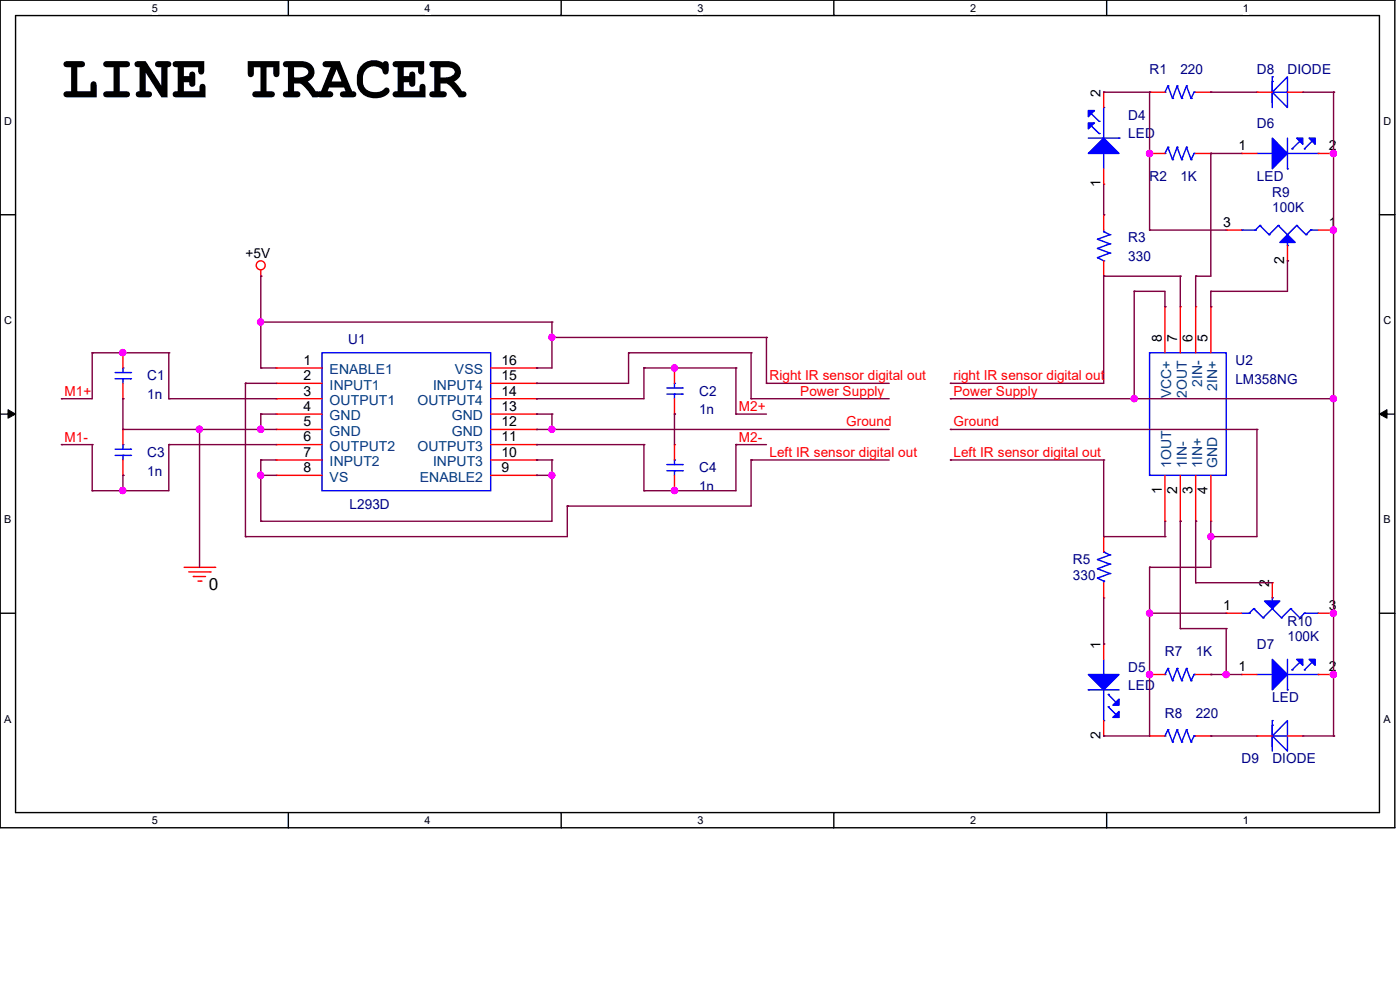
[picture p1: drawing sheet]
<svg xmlns="http://www.w3.org/2000/svg" width="297mm" height="210mm" viewBox="0 0 297 210" stroke-linecap="round" stroke-linejoin="round" font-family="sans-serif">
<path d="M0 0h295.9v175.6h-295.9zM3.3 3.3h289.4v169.1h-289.4z" fill="none" stroke="#000" stroke-width=".3"/>
<g fill="#fff">
<path d="M32.2 .4h1.3v2.6h-1.3z"/>
<path d="M32.2 172.8h1.3v2.5h-1.3z"/>
</g>
<path d="M61.2 0v3.3M61.2 172.4v3.2" fill="none" stroke="#000" stroke-width=".3"/>
<g fill="#fff">
<path d="M90.1 .4h1.3v2.6h-1.3z"/>
<path d="M90.1 172.8h1.3v2.5h-1.3z"/>
</g>
<path d="M119 0v3.3M119 172.4v3.2" fill="none" stroke="#000" stroke-width=".3"/>
<g fill="#fff">
<path d="M148 .4h1.2v2.6h-1.2z"/>
<path d="M148 172.8h1.2v2.5h-1.2z"/>
</g>
<path d="M176.9 0v3.3M176.9 172.4v3.2" fill="none" stroke="#000" stroke-width=".3"/>
<g fill="#fff">
<path d="M205.8 .4h1.3v2.6h-1.3z"/>
<path d="M205.8 172.8h1.3v2.5h-1.3z"/>
</g>
<path d="M234.8 0v3.3M234.8 172.4v3.2" fill="none" stroke="#000" stroke-width=".3"/>
<g fill="#fff">
<path d="M263.7 .4h1.3v2.6h-1.3z"/>
<path d="M263.7 172.8h1.3v2.5h-1.3z"/>
<path d="M.9 24.4h1.6v2.6h-1.6z"/>
<path d="M293.5 24.4h1.6v2.6h-1.6z"/>
<path d="M.9 66.7h1.6v2.6h-1.6z"/>
<path d="M293.5 66.7h1.6v2.6h-1.6z"/>
</g>
<path d="M0 45.6h3.3M292.7 45.6h3.2" fill="none" stroke="#000" stroke-width=".3"/>
<g fill="#fff">
<path d="M.9 109h1.5v2.5h-1.5z"/>
<path d="M293.5 109h1.5v2.5h-1.5z"/>
</g>
<path d="M0 87.8h3.3M292.7 87.8h3.2" fill="none" stroke="#000" stroke-width=".3"/>
<path d="M1.7 86.9l1.6 .9-1.6 .9zM292.7 87.8l1.6-.9v1.8z" fill="#000" stroke="#000" stroke-width=".21"/>
<g fill="#fff">
<path d="M.9 151.2h1.5v2.6h-1.5z"/>
<path d="M293.5 151.2h1.5v2.6h-1.5z"/>
</g>
<path d="M0 130.1h3.3M292.7 130.1h3.2" fill="none" stroke="#000" stroke-width=".3"/>
<g fill="none" stroke="#f00" stroke-width=".3">
<path d="M234.1 19.6h.1M234.1 19.6v3.2M243.9 19.6h.1M243.9 19.6h3.2M253.7 19.6h3.2M256.9 19.6h.1M266.7 19.6h.1M266.7 19.6h3.2M273.1 19.6h3.3M276.4 19.6h.1M234.1 39.1h.1M234.1 35.8v3.3"/>
<path d="M243.9 32.6h.1M243.9 32.6h3.2M253.7 32.6h3.2M256.9 32.6h.1M263.4 32.6h.1M263.4 32.6h3.3M279.7 32.6h3.2M282.9 32.6h.1M55.3 58.6h.1M55.3 57.3v1.3M234.1 58.6h.1M234.1 45.6h.1"/>
<path d="M234.1 45.6v3.2M234.1 55.3v3.3M260.1 48.8h.1M260.1 48.8h3.3M273.1 55.3h.1M273.1 52.1v3.2M279.7 48.8h3.2M282.9 48.8h.1M26.1 74.8h.1M26.1 74.8v3.3M58.6 78.1h.1M58.6 78.1h9.7"/>
<path d="M104.1 78.1h9.7M113.8 78.1h.1M143.1 78.1h.1M143.1 78.1v3.2M247.1 65.1h.1M247.1 65.1v9.7M250.4 65.1h.1M250.4 65.1v9.7M253.7 65.1h.1M253.7 65.1v9.7M256.9 65.1h.1M256.9 65.1v9.7"/>
<path d="M26.1 84.6h.1M26.1 91.1h.1M26.1 81.3v3.3M26.1 91.1v3.2M26.1 97.6v3.2M58.6 81.3h.1M58.6 84.6h.1M58.6 87.8h.1M58.6 91.1h.1M58.6 94.3h.1M58.6 97.6h.1M58.6 81.3h9.7"/>
<path d="M58.6 84.6h9.7M58.6 87.8h9.7M58.6 91.1h9.7M58.6 94.3h9.7M58.6 97.6h9.7M104.1 81.3h9.7M104.1 84.6h9.7M104.1 87.8h9.7M104.1 91.1h9.7M104.1 94.3h9.7M104.1 97.6h9.7M113.8 97.6h.1"/>
<path d="M113.8 94.3h.1M113.8 91.1h.1M113.8 87.8h.1M113.8 84.6h.1M113.8 81.3h.1M143.1 87.8h.1M143.1 94.3h.1M143.1 84.6v3.2M143.1 94.3v3.3M26.1 100.8h.1M58.6 100.8h.1M58.6 100.8h9.7"/>
<path d="M104.1 100.8h9.7M113.8 100.8h.1M143.1 104.1h.1M143.1 100.8v3.3M234.1 113.8h.1M234.1 113.8v3.3M247.1 110.6h.1M247.1 100.8v9.8M250.4 110.6h.1M250.4 100.8v9.8M253.7 110.6h.1M253.7 100.8v9.8"/>
<path d="M256.9 110.6h.1M256.9 100.8v9.8M39.1 120.4h6.5M40 121.3h4.6M41 122.3h.1M41 122.3h2.6M42 123.3h.6M42.6 123.3h.1M44.6 121.3h.1M45.6 120.4h.1M234.1 136.6h.1M234.1 126.8h.1"/>
<path d="M234.1 123.6v3.2M234.1 136.6v3.3M260.1 130.1h.1M260.1 130.1h3.3M269.9 123.6h.1M269.9 123.6v3.2M279.7 130.1h3.2M282.9 130.1h.1M234.1 156.1h.1M234.1 152.9v3.2M243.9 156.1h.1M243.9 143.1h.1"/>
<path d="M243.9 156.1h3.2M243.9 143.1h3.2M253.7 156.1h3.2M253.7 143.1h3.2M256.9 156.1h.1M256.9 143.1h.1M263.4 143.1h.1M263.4 143.1h3.3M266.7 156.1h.1M266.7 156.1h3.2M273.1 156.1h3.3M276.4 156.1h.1"/>
<path d="M279.7 143.1h3.2M282.9 143.1h.1"/>
<circle cx="55.3" cy="56.3" r=".95"/>
</g>
<g fill="none" stroke="#00f" stroke-width=".3">
<path d="M247.1 19.6h.1M247.8 18.2h.1M247.8 18.2l1 2.7M247.8 18.2l-.7 1.4M249.7 18.2h.1M249.7 18.2l1 2.7M249.7 18.2l-.9 2.7M251.7 18.2h.1M251.7 18.2l1 2.7M251.7 18.2l-1 2.7M253.3 19.6h.1M253.3 19.6h.4"/>
<path d="M253.3 19.6l-.6 1.3M269.9 19.6h.1M269.9 17.3h.1M269.9 16.3h.1M269.9 19.6h3.2M269.9 16.3v6.5M273.1 16.3v6.5l-3.2-3.2zM230.9 29.3h6.5M231.5 26.7l1.7 1.6M231.5 24.1l1.7 1.6M233.2 28.3h.1M233.2 25.7h.1"/>
<path d="M234.1 32.6h.1M234.1 22.8h.1M234.1 22.8v6.5M234.1 32.6v3.2M237.4 29.3h.1M247.1 32.6h.1M247.8 31.2h.1M247.8 31.2l1 2.7M247.8 31.2l-.7 1.4M248.8 20.9h.1M248.8 33.9h.1M249.7 31.2h.1"/>
<path d="M249.7 31.2l1 2.7M249.7 31.2l-.9 2.7M250.7 20.9h.1M250.7 33.9h.1M251.7 31.2h.1M251.7 31.2l1 2.7M251.7 31.2l-1 2.7M252.7 20.9h.1M252.7 33.9h.1M253.3 32.6h.1M253.3 32.6h.4M253.3 32.6l-.6 1.3"/>
<path d="M266.7 32.6h3.2M269.9 32.6h.1M273.1 35.8h.1M273.1 29.3v6.5M273.1 32.6h6.6M274.1 31.6h.1M275.8 30l-1.7 1.6M276.7 31.6h.1M278.3 30l-1.6 1.6M279.7 32.6h.1M232.8 50.8h.1M232.8 52.7h.1"/>
<path d="M232.8 54.7h.1M232.8 50.8l2.7 .9M232.8 52.7l2.7 1M232.8 54.7l1.3 .6M234.1 55.3h.1M234.1 49.1h.1M234.1 48.8v.3M234.1 49.1l1.4 .7M235.5 49.8h.1M235.5 51.7h.1M235.5 53.7h.1M235.5 49.8l-2.7 1"/>
<path d="M235.5 51.7l-2.7 1M235.5 53.7l-2.7 1M263.4 48.8h.1M263.4 48.8h2.9M266.3 48.8h.1M267.3 47.8h.1M267.3 47.8l1.9 2M267.3 47.8l-1 1M269.2 49.8h.1M271.2 47.8h.1M271.2 47.8l1.9 2M271.2 47.8l-2 2"/>
<path d="M273.1 49.8h.1M273.1 52.1h.1M273.1 51.4v.7M275.1 47.8h.1M275.1 47.8l2 2M275.1 47.8l-2 2M277.1 49.8h.1M278 48.8h.1M278 48.8h1.7M278 48.8l-.9 1M24.4 79h3.3M26.1 78.1h.1"/>
<path d="M26.1 78.1v.9M27.7 79h.1M68.3 74.8h35.8v29.3h-35.8zM243.9 74.8h16.2v26h-16.2zM24.4 80.3h3.3M24.4 96.6h3.3M24.4 95.3h3.3M26.1 80.3h.1M26.1 94.3h.1M26.1 96.6h.1M26.1 80.3v1M26.1 94.3v1"/>
<path d="M26.1 96.6v1M27.7 80.3h.1M27.7 96.6h.1M27.7 95.3h.1M141.5 83.6h3.2M141.5 82.3h3.2M141.5 99.9h3.2M141.5 98.6h3.2M143.1 81.3h.1M143.1 83.6h.1M143.1 97.6h.1M143.1 99.9h.1"/>
<path d="M143.1 81.3v1M143.1 83.6v1M143.1 97.6v1M143.1 99.9v.9M144.7 83.6h.1M144.7 82.3h.1M144.7 99.9h.1M144.7 98.6h.1M232.8 118.7h.1M232.8 118.7l2.7 1M234.1 117.1h.1M234.1 117.1l1.4 .6"/>
<path d="M235.5 119.7h.1M235.5 117.7h.1M235.5 119.7l-2.7 .9M235.5 117.7l-2.7 1M232.8 122.6h.1M232.8 120.6h.1M232.8 122.6l1.3 .7M232.8 120.6l2.7 1.1M234.1 123.3h.1M234.1 123.3v.3M234.1 139.9v3.2M235.5 121.7h.1"/>
<path d="M235.5 121.7l-2.7 .9M263.4 130.1h1.6M265 130.1h.1M266 129.1h.1M266 129.1l-1 1M266 129.1l2 2M268 131.1h.1M269.9 129.1h.1M269.9 126.8h.1M269.9 126.8v.7M269.9 129.1l-1.9 2M269.9 129.1l2 2"/>
<path d="M271.9 131.1h.1M273.1 139.9v6.4M273.8 129.1h.1M273.8 129.1l-1.9 2M273.8 129.1l2 2M275.8 131.1h.1M276.7 130.1h.1M276.7 130.1h3M276.7 130.1l-.9 1M279.7 130.1h.1M230.9 146.3h.1M230.9 146.3h6.5"/>
<path d="M234.1 143.1h.1M234.1 152.9h.1M234.1 146.3v6.6M235.1 147.3h.1M235.1 149.9h.1M235.1 147.3l1.6 1.7M235.1 149.9l1.6 1.7M247.1 156.1h.1M247.1 143.1h.1M247.8 154.8h.1M247.8 141.8h.1M247.8 154.8l1 2.6"/>
<path d="M247.8 154.8l-.7 1.3M247.8 141.8l1 2.6M247.8 141.8l-.7 1.3M248.8 157.4h.1M248.8 144.4h.1M249.7 154.8h.1M249.7 141.8h.1M249.7 154.8l1 2.6M249.7 154.8l-.9 2.6M249.7 141.8l1 2.6M249.7 141.8l-.9 2.6M250.7 157.4h.1"/>
<path d="M250.7 144.4h.1M251.7 154.8h.1M251.7 141.8h.1M251.7 154.8l1 2.6M251.7 154.8l-1 2.6M251.7 141.8l1 2.6M251.7 141.8l-1 2.6M252.7 157.4h.1M252.7 144.4h.1M253.3 156.1h.1M253.3 143.1h.1M253.3 156.1l-.6 1.3"/>
<path d="M253.3 156.1h.4M253.3 143.1l-.6 1.3M253.3 143.1h.4M266.7 143.1h3.2M269.9 156.1h.1M269.9 153.8h.1M269.9 152.9h.1M269.9 143.1h.1M269.9 156.1h3.2M269.9 152.9v6.4M273.1 152.9v6.4l-3.2-3.2zM273.1 146.3h.1"/>
<path d="M273.1 143.1h6.6M274.1 142.1h.1M275.8 140.5l-1.7 1.6M276.7 142.1h.1M278.3 140.5l-1.6 1.6M279.7 143.1h.1"/>
</g>
<g fill="#00f" stroke="#00f" stroke-width=".3">
<path d="M273.1 49.8l1.7 1.6h-3.3z"/>
<path d="M230.9 143.1h6.5l-3.3 3.2z"/>
<path d="M237.4 148.3v1.3h-1.3z"/>
<path d="M236.1 152.2l1.3-1.3v1.3z"/>
<path d="M269.9 29.3l3.2 3.3-3.2 3.2z"/>
<path d="M275.1 29.3h1.3v1.3z"/>
<path d="M277.7 29.3h1.3v1.3z"/>
<path d="M268.3 127.5h3.2l-1.6 1.6z"/>
<path d="M269.9 139.9l3.2 3.2-3.2 3.2z"/>
<path d="M275.1 139.9h1.3v1.2z"/>
<path d="M277.7 139.9h1.3v1.2z"/>
<path d="M230.9 32.6l3.2-3.3 3.3 3.3z"/>
<path d="M230.9 26.1h1.3l-1.3 1.2z"/>
<path d="M230.9 23.5h1.3l-1.3 1.3z"/>
</g>
<g fill="none" stroke="#800040" stroke-width=".3">
<path d="M234.1 19.6h.1M234.1 19.6h9.8M243.9 19.6h.1M243.9 19.6v29.2M256.9 19.6h.1M256.9 19.6h9.8M276.4 19.6h6.5M282.9 19.6h.1M282.9 19.6v136.5M234.1 39.1v6.5M243.9 32.6h.1M256.9 32.6h.1"/>
<path d="M256.9 32.6v26h-3.2M256.9 32.6h6.5M55.3 58.6h.1M55.3 58.6v19.5M234.1 58.6h.1M234.1 45.6h.1M234.1 58.6v22.7h-32.5M234.1 58.6h16.3M243.9 48.8h.1M243.9 48.8h16.2M250.4 58.6h.1M250.4 58.6v6.5"/>
<path d="M253.7 58.6h.1M253.7 58.6v6.5M273.1 55.3h.1M273.1 55.3v6.5h-16.2M282.9 48.8h.1M19.6 74.8h.1M19.6 74.8v9.8h-6.6M19.6 74.8h16.2M26.1 74.8h.1M35.8 74.8h.1M35.8 74.8v9.8M55.3 78.1h.1"/>
<path d="M55.3 68.3h.1M55.3 78.1h3.3M55.3 68.3h61.8M113.8 78.1h.1M117.1 68.3h.1M117.1 71.6h.1M117.1 68.3v9.8h-3.3M117.1 71.6h45.5M133.3 74.8h.1M133.3 74.8h26M133.3 74.8v6.5h-19.5M136.6 78.1h.1"/>
<path d="M136.6 78.1v6.5h-22.8M136.6 78.1h19.5M143.1 78.1h.1M156.1 78.1h.1M156.1 78.1v9.7M159.3 74.8h.1M159.3 74.8v9.8M162.6 71.6h.1M162.6 71.6v9.7M240.6 61.8h.1M240.6 61.8h6.5v3.3M240.6 61.8v22.8"/>
<path d="M247.1 65.1h.1M256.9 65.1h.1M256.9 61.8h.1M256.9 61.8v3.3M13 84.6h.1M13 94.3h.1M13 94.3h6.6M19.6 94.3h.1M19.6 94.3v9.8M26.1 84.6h.1M26.1 91.1h.1M26.1 84.6v6.5"/>
<path d="M26.1 91.1h32.5M35.8 84.6h.1M35.8 94.3h.1M35.8 84.6h22.8M35.8 94.3v9.8h-16.2M35.8 94.3h22.8M42.3 91.1h.1M42.3 91.1v29.3M52.1 81.3h.1M52.1 81.3h6.5M52.1 81.3v32.5M55.3 87.8h.1"/>
<path d="M55.3 91.1h.1M55.3 97.6h.1M55.3 87.8h3.3M55.3 87.8v3.3M55.3 97.6v13M55.3 97.6h3.3M113.8 87.8h.1M113.8 91.1h.1M113.8 97.6h.1M113.8 94.3h.1M113.8 84.6h.1M113.8 81.3h.1"/>
<path d="M113.8 87.8h3.3M113.8 91.1h74.8M113.8 94.3h22.8M113.8 97.6h3.3M117.1 87.8h.1M117.1 97.6h.1M117.1 91.1h.1M117.1 87.8v3.3M117.1 97.6v13h-61.8M136.6 94.3h.1M136.6 94.3v9.8M143.1 87.8h.1"/>
<path d="M143.1 87.8v6.5M156.1 94.3h.1M156.1 87.8h.1M156.1 87.8h6.5M156.1 94.3h6.5M156.1 94.3v9.8h-19.5M159.3 84.6h.1M159.3 97.6h.1M159.3 84.6h29.3M159.3 97.6h29.3M159.3 97.6v9.8h-38.9M162.6 81.3h.1"/>
<path d="M162.6 81.3h26M201.6 84.6h.1M201.6 91.1h.1M201.6 81.3h.1M201.6 97.6h.1M201.6 91.1h65.1M201.6 84.6h81.3M201.6 97.6h32.5M234.1 97.6h.1M234.1 97.6v16.2M240.6 84.6h.1M266.7 91.1h.1"/>
<path d="M266.7 91.1v22.7h-9.8M282.9 84.6h.1M19.6 104.1h.1M26.1 100.8h.1M26.1 104.1h.1M26.1 100.8v3.3M52.1 113.8h.1M55.3 100.8h.1M55.3 110.6h.1M55.3 100.8h3.3M113.8 100.8h.1M113.8 100.8h3.3"/>
<path d="M117.1 100.8h.1M120.4 107.4h.1M120.4 107.4v6.4h-68.3M136.6 104.1h.1M143.1 104.1h.1M234.1 113.8h.1M234.1 113.8h13M247.1 113.8h.1M247.1 110.6v3.2M250.4 110.6h.1M250.4 110.6v22.7M253.7 110.6h.1"/>
<path d="M253.7 110.6v13M256.9 113.8h.1M256.9 110.6v9.8h-13M234.1 136.6h.1M234.1 126.8v9.8M243.9 120.4h.1M243.9 130.1h.1M243.9 120.4v35.7h-9.8M243.9 130.1h16.2M250.4 133.3h.1M250.4 133.3h9.7M253.7 123.6h.1"/>
<path d="M253.7 123.6h16.2M260.1 133.3h.1M260.1 133.3v9.8M282.9 130.1h.1M234.1 156.1h.1M243.9 143.1h.1M256.9 143.1h.1M256.9 156.1h.1M256.9 156.1h9.8M256.9 143.1h6.5M260.1 143.1h.1M276.4 156.1h6.5"/>
<path d="M282.9 143.1h.1M282.9 156.1h.1"/>
</g>
<g fill="#f0f" stroke="#f0f" stroke-width=".3">
<circle cx="55.3" cy="91.1" r=".64"/>
<circle cx="26" cy="74.8" r=".64"/>
<circle cx="26" cy="104.1" r=".64"/>
<circle cx="55.3" cy="100.8" r=".64"/>
<circle cx="117.1" cy="100.8" r=".61"/>
<circle cx="55.3" cy="68.3" r=".64"/>
<circle cx="143.1" cy="104.1" r=".64"/>
<circle cx="143.1" cy="78.1" r=".64"/>
<circle cx="117.1" cy="91.1" r=".61"/>
<circle cx="117.1" cy="71.5" r=".61"/>
<circle cx="240.6" cy="84.6" r=".64"/>
<circle cx="256.9" cy="113.8" r=".64"/>
<circle cx="260.1" cy="143.1" r=".64"/>
<circle cx="243.9" cy="143.1" r=".64"/>
<circle cx="243.9" cy="130.1" r=".64"/>
<circle cx="282.9" cy="84.6" r=".64"/>
<circle cx="282.9" cy="130.1" r=".64"/>
<circle cx="282.9" cy="143.1" r=".64"/>
<circle cx="243.9" cy="32.6" r=".64"/>
<circle cx="42.3" cy="91.1" r=".64"/>
<circle cx="282.9" cy="32.6" r=".64"/>
<circle cx="282.9" cy="48.8" r=".64"/>
</g>
<text font-size="13" x="13" y="20.7">LINE TRACER</text>
<text font-size="3.6" x="44.3" y="125.1">0</text>
<g font-size="2.9" fill="#000080">
<text x="243.9" y="15.7">R1</text>
<text x="250.4" y="15.7">220</text>
<text x="266.7" y="15.7">D8</text>
<text x="273.1" y="15.7">DIODE</text>
<text x="239.4" y="25.4">D4</text>
<text x="239.4" y="29.3">LED</text>
<text x="266.7" y="27.1">D6</text>
<text x="243.9" y="38.4">R2</text>
<text x="250.4" y="38.4">1K</text>
<text x="266.7" y="38.4">LED</text>
<text x="269.9" y="41.7">R9</text>
<text x="269.9" y="45">100K</text>
<text x="239.4" y="51.4">R3</text>
<text x="239.4" y="55.3">330</text>
<text x="73.9" y="72.9">U1</text>
<text x="262.1" y="77.5">U2</text>
<text x="31.2" y="80.7">C1</text>
<text x="148.3" y="83.9">C2</text>
<text x="262.1" y="81.4">LM358NG</text>
<text x="31.2" y="84.6">1n</text>
<text x="148.3" y="87.8">1n</text>
<text x="31.2" y="96.9">C3</text>
<text x="31.2" y="100.9">1n</text>
<text x="148.3" y="100.2">C4</text>
<text x="148.3" y="104.1">1n</text>
<text x="74.2" y="108">L293D</text>
<text x="227.6" y="119.7">R5</text>
<text x="227.6" y="123">330</text>
<text x="266.7" y="137.6">D7</text>
<text x="273.1" y="132.7">R10</text>
<text x="273.1" y="136">100K</text>
<text x="239.4" y="142.5">D5</text>
<text x="247.1" y="139.2">R7</text>
<text x="253.7" y="139.2">1K</text>
<text x="239.4" y="146.4">LED</text>
<text x="269.9" y="149">LED</text>
<text x="247.1" y="152.2">R8</text>
<text x="253.7" y="152.2">220</text>
<text x="263.4" y="162">D9</text>
<text x="269.9" y="162">DIODE</text>
</g>
<g font-size="2.9">
<text x="233.5" y="20.5" transform="rotate(-90 233.5 20.5)">2</text>
<text x="262.7" y="31.9">1</text>
<text x="281.9" y="31.9">2</text>
<text x="233.5" y="39.8" transform="rotate(-90 233.5 39.8)">1</text>
<text x="259.5" y="48.1">3</text>
<text x="281.9" y="48.1">1</text>
<text x="52.1" y="54.7">+5V</text>
<text x="272.5" y="56" transform="rotate(-90 272.5 56)">2</text>
<text x="64.4" y="77.4">1</text>
<text x="106.4" y="77.4">16</text>
<text x="246.5" y="72.6" transform="rotate(-90 246.5 72.6)">8</text>
<text x="249.7" y="72.6" transform="rotate(-90 249.7 72.6)">7</text>
<text x="253" y="72.6" transform="rotate(-90 253 72.6)">6</text>
<text x="256.2" y="72.6" transform="rotate(-90 256.2 72.6)">5</text>
<text x="64.4" y="80.6">2</text>
<text x="64.4" y="83.9">3</text>
<text x="106.4" y="83.9">14</text>
<text x="106.4" y="80.6">15</text>
<text x="64.4" y="87.2">4</text>
<text x="106.4" y="87.2">13</text>
<text x="64.4" y="90.4">5</text>
<text x="64.4" y="93.6">6</text>
<text x="106.4" y="93.6">11</text>
<text x="106.4" y="90.4">12</text>
<text x="64.4" y="96.9">7</text>
<text x="64.4" y="100.2">8</text>
<text x="106.4" y="100.2">9</text>
<text x="106.4" y="96.9">10</text>
<text x="246.5" y="104.8" transform="rotate(-90 246.5 104.8)">1</text>
<text x="249.7" y="104.8" transform="rotate(-90 249.7 104.8)">2</text>
<text x="253" y="104.8" transform="rotate(-90 253 104.8)">3</text>
<text x="256.2" y="104.8" transform="rotate(-90 256.2 104.8)">4</text>
<text x="269.2" y="124.5" transform="rotate(-90 269.2 124.5)">2</text>
<text x="259.5" y="129.4">1</text>
<text x="281.9" y="129.4">3</text>
<text x="233.5" y="137.6" transform="rotate(-90 233.5 137.6)">1</text>
<text x="262.7" y="142.4">1</text>
<text x="281.9" y="142.4">2</text>
<text x="233.5" y="156.8" transform="rotate(-90 233.5 156.8)">2</text>
</g>
<g font-size="2.9" fill="#f00">
<text x="13.7" y="83.9">M1+</text>
<text x="163.2" y="80.7">Right IR sensor digital out</text>
<text x="169.8" y="83.9">Power Supply</text>
<text x="202.3" y="83.9">Power Supply</text>
<text x="202.3" y="80.7">right IR sensor digital out</text>
<text x="156.8" y="87.2">M2+</text>
<text x="13.7" y="93.7">M1-</text>
<text x="156.8" y="93.7">M2-</text>
<text x="179.5" y="90.5">Ground</text>
<text x="202.3" y="90.5">Ground</text>
<text x="163.2" y="96.9">Left IR sensor digital out</text>
<text x="202.3" y="96.9">Left IR sensor digital out</text>
</g>
<g font-size="2.9" fill="#004080">
<text x="69.9" y="79.4">ENABLE1</text>
<text x="69.9" y="82.6">INPUT1</text>
<text x="91.9" y="82.6">INPUT4</text>
<text x="96.5" y="79.4">VSS</text>
<text x="255" y="82.1" transform="rotate(-90 255 82.1)">2IN-</text>
<text x="258.2" y="82.8" transform="rotate(-90 258.2 82.8)">2IN+</text>
<text x="69.9" y="85.9">OUTPUT1</text>
<text x="69.9" y="89.2">GND</text>
<text x="88.6" y="85.9">OUTPUT4</text>
<text x="95.8" y="89.2">GND</text>
<text x="248.5" y="84.5" transform="rotate(-90 248.5 84.5)">VCC+</text>
<text x="251.8" y="84.4" transform="rotate(-90 251.8 84.4)">2OUT</text>
<text x="69.9" y="92.4">GND</text>
<text x="69.9" y="95.6">OUTPUT2</text>
<text x="88.6" y="95.6">OUTPUT3</text>
<text x="95.8" y="92.4">GND</text>
<text x="69.9" y="98.9">INPUT2</text>
<text x="91.9" y="98.9">INPUT3</text>
<text x="248.5" y="99.2" transform="rotate(-90 248.5 99.2)">1OUT</text>
<text x="251.8" y="99.2" transform="rotate(-90 251.8 99.2)">1IN-</text>
<text x="255" y="99.2" transform="rotate(-90 255 99.2)">1IN+</text>
<text x="258.2" y="99.2" transform="rotate(-90 258.2 99.2)">GND</text>
<text x="69.9" y="102.1">VS</text>
<text x="89.1" y="102.1">ENABLE2</text>
</g>
<g font-size="2.3">
<text x="32.2" y="2.5">5</text>
<text x="90.1" y="2.5">4</text>
<text x="148" y="2.5">3</text>
<text x="205.8" y="2.5">2</text>
<text x="263.7" y="2.5">1</text>
<text x=".9" y="26.5">D</text>
<text x="293.5" y="26.5">D</text>
<text x=".9" y="68.7">C</text>
<text x="293.5" y="68.7">C</text>
<text x=".9" y="111">B</text>
<text x="293.5" y="111">B</text>
<text x=".9" y="153.3">A</text>
<text x="293.5" y="153.3">A</text>
<text x="32.2" y="174.8">5</text>
<text x="90.1" y="174.8">4</text>
<text x="148" y="174.8">3</text>
<text x="205.8" y="174.8">2</text>
<text x="263.7" y="174.8">1</text>
</g>
</svg>
